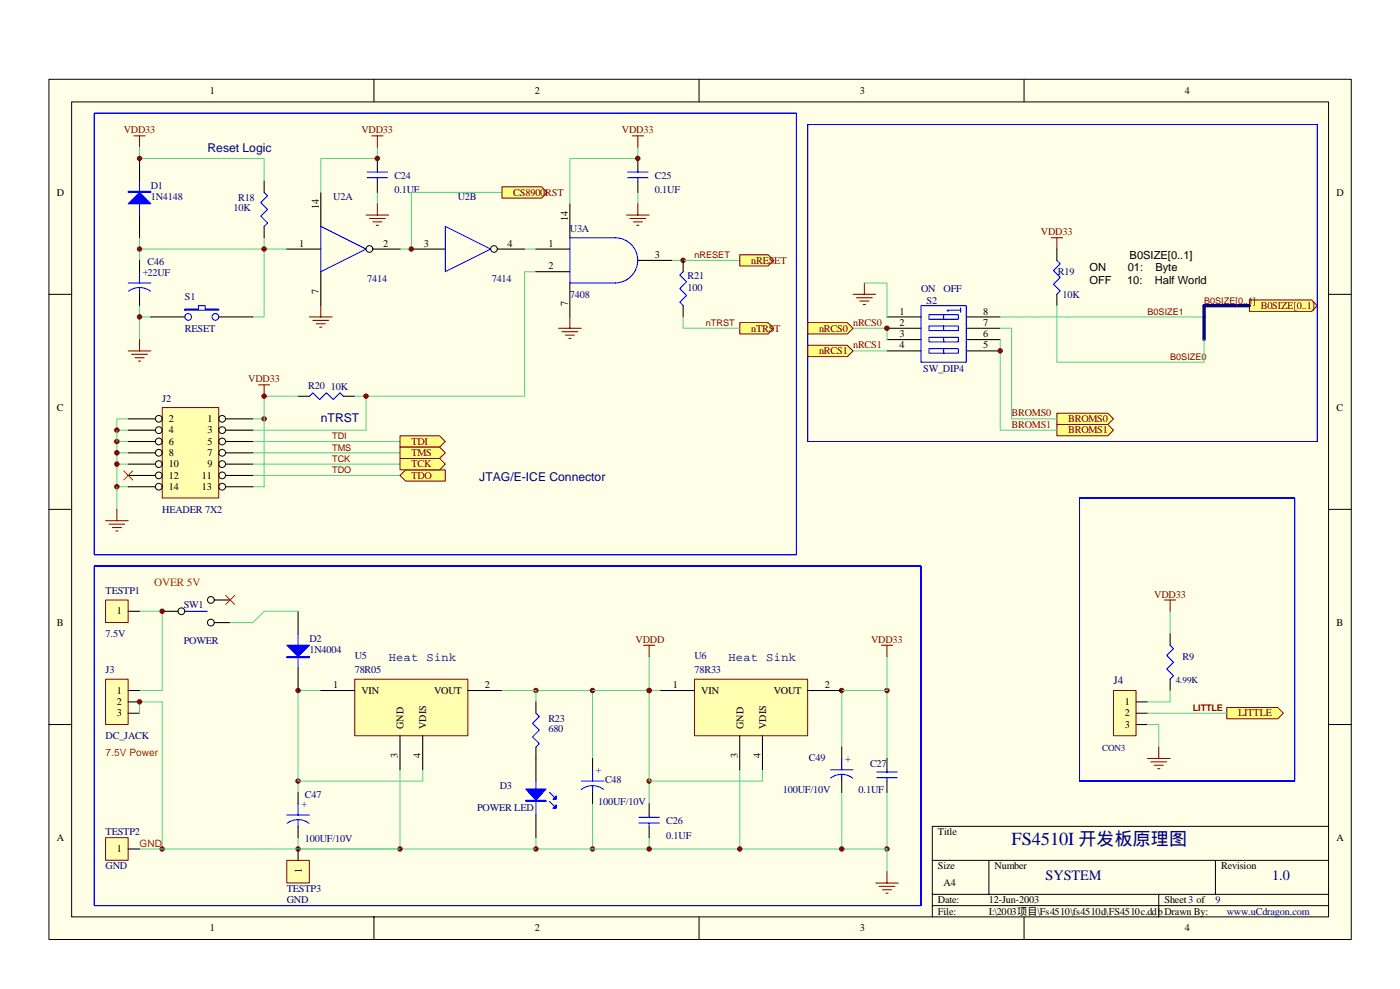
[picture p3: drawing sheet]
<svg xmlns="http://www.w3.org/2000/svg" width="364mm" height="257mm" viewBox="0 0 364 257" stroke-linecap="round" stroke-linejoin="round" font-family="sans-serif">
<path d="M12.7 20.6h338.7v223.7h-338.7z" fill="#ffffe8"/>
<g fill="none" stroke="#000" stroke-width=".26">
<path d="M12.7 20.6h338.7v223.7h-338.7zM18.6 26.5h326.9v211.9h-326.9zM97.2 20.6v5.9M181.8 20.6v5.9M266.3 20.6v5.9M12.7 76.5h5.9M345.5 76.5h5.9M12.7 132.5h5.9M345.5 132.5h5.9M12.7 188.4h5.9M345.5 188.4h5.9M345.5 214.9h-103.1v23.5"/>
<path d="M97.2 238.4v5.9M181.8 238.4v5.9M242.4 223.7h103.1M242.4 232.6h103.1M242.4 235.5h103.1M257.2 223.7v8.9M266.3 238.4v5.9M301.3 232.6v5.8M316.1 223.7v8.9"/>
</g>
<g fill="none" stroke="#5cd482" stroke-width=".28">
<path d="M98.1 38.3v2.9M165.9 38.3v2.9M68.7 44.2v2.9M98.1 50v3M165.9 50v3M36.3 64.8h38.3M36.3 61.8v5.9M36.3 79.5v8.8M68.7 61.8v20.6h-3M104 64.8h3M136.4 64.8h3M136.4 70.7h3"/>
<path d="M174.7 67.7h17.7M36.3 82.4h2.9M30.4 114.8h2.9M30.4 117.8h2.9M30.4 111.9h2.9M33.3 108.9h-2.9v23.6M65.7 108.9h3v17.7h-3M65.7 114.8h38.3M65.7 117.8h38.3M65.7 111.9h29.5M30.4 126.6h2.9M30.4 120.7h2.9"/>
<path d="M65.7 120.7h38.3M65.7 123.6h38.3M36.3 159h5.9v20.6h-5.9M83.4 179.6h-5.9v23.5h32.4v-2.9M154.1 179.6v17.6M168.8 170.7v32.4h29.5v-2.9M171.8 179.6h-32.4v2.9M230.7 179.6h-11.8v14.7M230.7 170.7v26.5M36.3 182.5h5.9v38.3h-5.9M77.5 203.1v3M77.5 217.8v3"/>
<path d="M104 200.2v20.6M139.4 217.8v3h14.7M154.1 209v11.8M168.8 217.8v3h-14.7M168.8 203.1v5.9M192.4 200.2v20.6h26.5M218.9 206.1v14.7M230.7 206.1v20.6M68.7 220.8h70.7M168.8 220.8h23.6M218.9 220.8h11.8"/>
</g>
<g fill="#800000" stroke="#800000" stroke-width=".26">
<circle cx="68.7" cy="64.8" r=".57"/>
<circle cx="36.3" cy="64.7" r=".57"/>
<circle cx="68.7" cy="108.9" r=".58"/>
<circle cx="30.4" cy="111.9" r=".58"/>
<circle cx="30.4" cy="114.8" r=".58"/>
<circle cx="30.4" cy="117.7" r=".58"/>
<circle cx="30.4" cy="126.6" r=".58"/>
<circle cx="30.4" cy="120.7" r=".58"/>
<circle cx="36.3" cy="82.4" r=".58"/>
<circle cx="218.9" cy="179.6" r=".57"/>
<circle cx="154.1" cy="220.8" r=".57"/>
<circle cx="168.8" cy="203.1" r=".58"/>
<circle cx="168.8" cy="220.8" r=".57"/>
<circle cx="230.7" cy="179.6" r=".57"/>
<circle cx="230.7" cy="220.8" r=".57"/>
<circle cx="177.6" cy="67.7" r=".58"/>
<circle cx="168.8" cy="179.6" r=".57"/>
<circle cx="139.4" cy="179.6" r=".57"/>
<circle cx="139.4" cy="220.8" r=".57"/>
<circle cx="154.1" cy="179.6" r=".57"/>
<circle cx="104" cy="220.8" r=".57"/>
<circle cx="42.2" cy="220.8" r=".57"/>
<circle cx="77.5" cy="220.8" r=".57"/>
<circle cx="77.5" cy="203.1" r=".58"/>
<circle cx="77.5" cy="179.6" r=".57"/>
</g>
<path d="M139.4 185.5l.9 .8-1.8 1.8 1.8 1.8-1.8 1.7 1.8 1.8-.9 .9M218.9 197.2v3M215.9 200.2h5.9M216 202.3a4.7 4.7 0 0 1 5.7 0M218.9 201.4v1.7" fill="none" stroke="#00f" stroke-width=".28"/>
<path d="M139.4 182.5v3M139.4 194.3v2.9M218.9 194.3v2.9M218.9 203.1v3" fill="none" stroke="#000" stroke-width=".28"/>
<path d="M42.2 106h14.7v23.5h-14.7z" fill="#ffffb0"/>
<path d="M42.2 106h14.7v23.5h-14.7z" fill="none" stroke="#800000" stroke-width=".26"/>
<g fill="none" stroke="#000" stroke-width=".26">
<circle cx="41.3" cy="111.9" r=".88"/>
<circle cx="41.3" cy="114.8" r=".88"/>
<circle cx="41.3" cy="117.7" r=".88"/>
<circle cx="41.3" cy="108.9" r=".88"/>
<circle cx="57.8" cy="111.9" r=".88"/>
<circle cx="57.8" cy="114.8" r=".88"/>
<circle cx="57.8" cy="117.7" r=".88"/>
<circle cx="57.8" cy="108.9" r=".88"/>
<circle cx="41.3" cy="126.6" r=".88"/>
<circle cx="41.3" cy="123.6" r=".88"/>
<circle cx="41.3" cy="120.7" r=".88"/>
<circle cx="57.8" cy="123.6" r=".88"/>
<circle cx="57.8" cy="126.6" r=".88"/>
<circle cx="57.8" cy="120.7" r=".88"/>
</g>
<g fill="none" stroke="#000" stroke-width=".28">
<path d="M33.3 108.9h7.1M33.3 111.9h7.1M33.3 114.8h7.1M33.3 117.8h7.1M58.7 108.9h7M58.7 111.9h7M58.7 114.8h7M58.7 117.8h7M33.3 120.7h7.1M33.3 123.6h7.1M33.3 126.6h7.1M58.7 120.7h7"/>
<path d="M58.7 123.6h7M58.7 126.6h7"/>
</g>
<path d="M180.6 176.6h29.4v14.7h-29.4z" fill="#ffffb0"/>
<path d="M180.6 176.6h29.4v14.7h-29.4z" fill="none" stroke="#800000" stroke-width=".26"/>
<path d="M39.2 82.4h8.9M56.9 82.4h8.8M171.8 179.6h8.8M210 179.6h8.9M192.4 191.3v8.9M198.3 191.3v8.9" fill="none" stroke="#000" stroke-width=".28"/>
<g fill="none" stroke="#00f" stroke-width=".28">
<path d="M48.1 80.4h3.5v-.9h1.8v.9h3.5v.3h-8.8z"/>
<circle cx="48.9" cy="82.4" r=".87"/>
<circle cx="56" cy="82.4" r=".87"/>
</g>
<path d="M27.5 156h5.8v5.9h-5.8z" fill="#ffffb0"/>
<path d="M27.5 156h5.8v5.9h-5.8z" fill="none" stroke="#800000" stroke-width=".26"/>
<path d="M33.3 159h3M77.5 206.1v2.9M77.5 214.9v2.9" fill="none" stroke="#000" stroke-width=".28"/>
<path d="M74.6 211.9h5.9M74.6 214.1a4.7 4.7 0 0 1 5.8 0M77.5 209v2.9M77.5 213.1v1.8" fill="none" stroke="#00f" stroke-width=".28"/>
<path d="M27.5 217.8h5.8v5.9h-5.8z" fill="#ffffb0"/>
<path d="M27.5 217.8h5.8v5.9h-5.8z" fill="none" stroke="#800000" stroke-width=".26"/>
<path d="M68.7 47.1v2.9M68.7 58.9v2.9M148.2 53v8.8M139.4 64.8h8.8M139.4 70.7h8.8M148.2 73.6v8.8M165.9 67.7h8.8M230.7 197.2v3M230.7 203.1v3M33.3 220.8h3" fill="none" stroke="#000" stroke-width=".28"/>
<path d="M68.7 50l.9 .9-1.8 1.8 1.8 1.8-1.8 1.7 1.8 1.8-.9 .9M160 61.8a5.9 5.9 0 0 1 5.8 5.9 5.9 5.9 0 0 1-5.8 5.9M160 61.8h-11.8v11.8h11.8M228 202.2h5.3M228 200.8h5.3M230.7 200.2v.6M230.7 202.2v.9" fill="none" stroke="#00f" stroke-width=".28"/>
<path d="M27.5 176.6h5.8v11.8h-5.8z" fill="#ffffb0"/>
<path d="M27.5 176.6h5.8v11.8h-5.8z" fill="none" stroke="#800000" stroke-width=".26"/>
<path d="M165.9 41.2v3M165.9 47.1v2.9M33.3 179.6h3M33.3 182.5h3M33.3 185.5h3" fill="none" stroke="#000" stroke-width=".28"/>
<path d="M163.2 46.2h5.3M163.2 44.7h5.3M165.9 44.2v.5M165.9 46.2v.9" fill="none" stroke="#00f" stroke-width=".28"/>
<path d="M92.3 176.6h29.4v14.7h-29.4z" fill="#ffffb0"/>
<path d="M92.2 176.6h29.5v14.7h-29.5z" fill="none" stroke="#800000" stroke-width=".26"/>
<g fill="none" stroke="#000" stroke-width=".28">
<path d="M98.1 41.2v3M98.1 47.1v2.9M36.3 67.7v3M36.3 76.5v3M77.5 103h3M89.3 103h2.9M83.4 179.6h8.8M121.7 179.6h8.8M104 191.3v8.9M109.9 191.3v8.9M154.1 197.2v3M154.1 206.1v2.9"/>
<path d="M168.8 209v2.9M168.8 214.9v2.9"/>
</g>
<g fill="none" stroke="#00f" stroke-width=".28">
<path d="M95.5 46.2h5.3M95.5 44.7h5.3M98.1 44.2v.5M98.1 46.2v.9M33.3 73.6h5.9M33.4 75.7a4.7 4.7 0 0 1 5.7 0M36.3 70.7v2.9M36.3 74.8v1.7M80.5 103l.8-.8 1.8 1.7 1.8-1.7 1.8 1.7 1.7-1.7 .9 .8M151.2 203.1h5.8M151.2 205.3a4.7 4.7 0 0 1 5.7 0M154.1 200.2v2.9"/>
<path d="M154.1 204.3v1.8M166.2 214h5.3M166.2 212.5h5.3M168.8 211.9v.6M168.8 214v.9"/>
</g>
<g fill="#ffff80" stroke="#800000" stroke-width=".26">
<path d="M192.4 66.2h7.3l1.5 1.5-1.5 1.5h-7.3z" fill-rule="evenodd"/>
<path d="M104 113.3h10.3l1.5 1.5-1.5 1.5h-10.3z" fill-rule="evenodd"/>
<path d="M104 123.6l1.5-1.4h10.3v2.9h-10.3z" fill-rule="evenodd"/>
<path d="M319 184h13.3l1.4 1.5-1.4 1.4h-13.3z" fill-rule="evenodd"/>
<path d="M324.9 78h16.2l1.5 1.5-1.5 1.5h-16.2z" fill-rule="evenodd"/>
<path d="M104 119.2h10.3l1.5 1.5-1.5 1.5h-10.3z" fill-rule="evenodd"/>
<path d="M104 116.3h10.3l1.5 1.5-1.5 1.4h-10.3z" fill-rule="evenodd"/>
<path d="M192.4 83.9h7.3l1.5 1.5-1.5 1.4h-7.3z" fill-rule="evenodd"/>
</g>
<g fill="none" stroke="#800000" stroke-width=".28">
<path d="M34.8 35.3h3M36.3 35.3v3M96.7 35.3h2.9M98.1 35.3v3M164.4 35.3h2.9M165.9 35.3v3M67.2 100.1h2.9M68.7 100.1v2.9M302.8 156h3M304.3 156v3M167.3 167.8h3M168.8 167.8v2.9"/>
<path d="M229.2 167.8h2.9M230.7 167.8v2.9"/>
</g>
<path d="M304.3 159v5.8M301.3 185.5h17.7" fill="none" stroke="#5cd482" stroke-width=".28"/>
<path d="M304.3 167.8l.9 .9-1.8 1.7 1.8 1.8-1.8 1.8 1.8 1.7-.9 .9" fill="none" stroke="#00f" stroke-width=".28"/>
<path d="M304.3 164.8v3M304.3 176.6v3" fill="none" stroke="#000" stroke-width=".28"/>
<path d="M289.6 179.6h5.8v11.7h-5.8z" fill="#ffffb0"/>
<path d="M289.6 179.6h5.8v11.7h-5.8z" fill="none" stroke="#800000" stroke-width=".26"/>
<g fill="none" stroke="#000" stroke-width=".28">
<path d="M274.8 64.8v2.9M274.8 76.5v3M230.7 82.4h8.8M230.7 85.4h8.8M230.7 88.3h8.8M230.7 91.2h8.8M251.3 82.4h8.8M251.3 85.4h8.8M251.3 88.3h8.8M251.3 91.2h8.8M139.4 197.2v5.9M295.4 182.5h3"/>
<path d="M295.4 185.5h3M295.4 188.4h3M139.4 211.9v5.9"/>
</g>
<path d="M130.5 50h-23.5v14.8M136.4 70.7v32.3h-41.2v8.9M221.8 85.4h8.9v2.9M221.8 91.2h8.9M260.1 82.4h50.1M260.1 88.3v2.9M77.5 103h-8.8v5.9M92.2 103h3M130.5 179.6h8.9M304.3 179.6v2.9h-5.9M298.4 188.4h2.9v5.9M298.4 185.5h2.9" fill="none" stroke="#5cd482" stroke-width=".28"/>
<path d="M324.9 79.5h-11.8v2.9" fill="none" stroke="#000080" stroke-width=".87"/>
<g fill="none" stroke="#00f" stroke-width=".28">
<path d="M239.5 79.5h11.8v14.7h-11.8zM274.8 67.7l.9 .9-1.8 1.8 1.8 1.7-1.8 1.8 1.8 1.7-.9 .9M241.6 81.8h7.6v1.2h-7.6zM241.6 84.8h7.6v1.2h-7.6zM241.6 87.7h7.6v1.2h-7.6zM241.6 90.7h7.6v1.1h-7.6zM245.4 81.8v1.2M245.4 84.8v1.2M245.4 87.7v1.2M245.4 90.7v1.1M249.8 80.7h-3.5l.3 .3M249.8 80.1v1.1"/>
<path d="M139.4 203.1v8.8M142.9 208.4l1.2 1.2M142.9 206.1l1.2 1.1"/>
</g>
<path d="M273.4 61.8h2.9M274.8 61.8v3" fill="none" stroke="#800000" stroke-width=".28"/>
<g fill="#00f" stroke="#00f" stroke-width=".28">
<path d="M136.7 205.2h5.3l-2.6 2.9z" fill-rule="evenodd"/>
<path d="M136.7 208.1h5.3v.3h-5.3z" fill-rule="evenodd"/>
<path d="M144.7 209.3v.9h-.9z" fill-rule="evenodd"/>
<path d="M144.7 206.9v.9h-.9z" fill-rule="evenodd"/>
</g>
<path d="M24.5 29.4h182.6v114.9h-182.6zM210 32.4h132.6v82.4h-132.6zM280.7 129.5h56v73.6h-56zM24.5 147.2h215v88.3h-215z" fill="none" stroke="#00f" stroke-width=".26"/>
<path d="M130.5 48.6h10.3l1.5 1.4-1.5 1.5h-10.3z" fill-rule="evenodd" fill="#ffff80" stroke="#800000" stroke-width=".26"/>
<g fill="#800000" stroke="#800000" stroke-width=".26">
<circle cx="95.2" cy="103" r=".57"/>
<circle cx="218.9" cy="220.8" r=".57"/>
<circle cx="192.4" cy="220.8" r=".57"/>
<circle cx="230.6" cy="85.4" r=".58"/>
<circle cx="68.7" cy="103" r=".57"/>
</g>
<g fill="none" stroke="#800000" stroke-width=".28">
<path d="M95.2 55.9h5.9M96.1 56.8h4.1M97 57.7h2.3M97.8 58.6h.6M98.1 53v2.9M162.9 55.9h5.9M163.8 56.8h4.1M164.7 57.7h2.4M165.6 58.6h.6M165.9 53v2.9M221.8 76.5h5.9M222.7 77.4h4.1"/>
<path d="M223.6 78.3h2.4M224.5 79.2h.6M224.8 73.6v2.9M33.3 91.2h5.9M34.2 92.1h4.2M35.1 93h2.4M36 93.9h.6M36.3 88.3v2.9M27.5 135.4h5.8M28.3 136.3h4.2M29.2 137.2h2.4M30.1 138.1h.6"/>
<path d="M30.4 132.5v2.9M298.4 197.2h5.9M299.3 198.1h4.1M300.2 199h2.3M301.1 199.9h.5M301.3 194.3v2.9M227.7 229.6h5.9M228.6 230.5h4.1M229.5 231.4h2.3M230.4 232.3h.6M230.7 226.7v2.9"/>
</g>
<path d="M310.2 82.4h2.9" fill="none" stroke="#5cd482" stroke-width=".28"/>
<path d="M74.6 223.8h5.8v5.8h-5.8z" fill="#ffffb0"/>
<path d="M74.6 223.7h5.8v5.9h-5.8z" fill="none" stroke="#800000" stroke-width=".26"/>
<path d="M77.5 220.8v2.9" fill="none" stroke="#000" stroke-width=".28"/>
<path d="M32.2 122.4l2.3 2.4M34.5 122.4l-2.3 2.4" fill="none" stroke="#f00" stroke-width=".26"/>
<path d="M224.8 73.6h5.9v8.8" fill="none" stroke="#5cd482" stroke-width=".28"/>
<g fill="#ffff80" stroke="#800000" stroke-width=".26">
<path d="M210 83.9h10.3l1.5 1.5-1.5 1.4h-10.3z" fill-rule="evenodd"/>
<path d="M210 89.8h10.3l1.5 1.4-1.5 1.5h-10.3z" fill-rule="evenodd"/>
<path d="M274.8 107.4h13.3l1.5 1.5-1.5 1.5h-13.3z" fill-rule="evenodd"/>
<path d="M274.8 110.4h13.3l1.5 1.5-1.5 1.4h-13.3z" fill-rule="evenodd"/>
</g>
<path d="M36.3 38.3v2.9h32.4v3M98.1 41.2h-14.7v8.8M165.9 41.2h-17.7v11.8M274.8 79.5v14.7h38.3v-5.9M177.7 82.4v3h14.7M260.1 91.2v20.7h14.7M260.1 85.4h3v23.5h11.7M77.5 159h-8.8l-3 2.9h-5.9M36.3 182.5v3M42.2 220.8h26.5" fill="none" stroke="#5cd482" stroke-width=".28"/>
<g fill="#800000" stroke="#800000" stroke-width=".26">
<circle cx="260.1" cy="91.2" r=".58"/>
<circle cx="98.1" cy="41.2" r=".58"/>
<circle cx="165.9" cy="41.2" r=".58"/>
<circle cx="107" cy="64.7" r=".57"/>
<circle cx="36.3" cy="41.2" r=".58"/>
<circle cx="36.3" cy="182.5" r=".57"/>
<circle cx="42.2" cy="159" r=".58"/>
</g>
<path d="M313.1 82.4v5.9" fill="none" stroke="#000080" stroke-width=".87"/>
<path d="M33.3 49.7h5.9v.3h-5.9zM36.3 47.1v8.8M83.4 58.9l11.8 5.9-11.8 5.9zM115.8 58.9l11.8 5.9-11.8 5.9zM177.7 70.7l-.9 .8 1.7 1.8-1.7 1.8 1.7 1.7-1.7 1.8 .9 .9M48.1 159h5.9M77.5 164.8v8.9" fill="none" stroke="#00f" stroke-width=".28"/>
<g fill="none" stroke="#000" stroke-width=".28">
<path d="M36.3 41.2v5.9M36.3 55.9v5.9M83.4 50v8.9M74.6 64.8h8.8M83.4 70.7v8.8M97 64.8h7M107 64.8h8.8M129.4 64.8h7M177.7 67.7v3M177.7 79.5v2.9M42.2 159h4.1M55.7 156h4.1"/>
<path d="M77.5 159v5.8M55.7 161.9h4.1M77.5 173.7v5.9"/>
</g>
<g fill="none" stroke="#000" stroke-width=".26">
<circle cx="96.1" cy="64.7" r=".88"/>
<circle cx="128.5" cy="64.7" r=".87"/>
<circle cx="47.2" cy="158.9" r=".88"/>
<circle cx="54.8" cy="156" r=".88"/>
<circle cx="54.8" cy="161.9" r=".88"/>
</g>
<path d="M83.4 79.5v2.9M80.5 82.4h5.9M81.3 83.3h4.2M82.2 84.2h2.4M83.1 85.1h.6M145.2 85.4h6M146.1 86.3h4.2M147 87.1h2.4M147.9 88h.6M148.2 82.4v3" fill="none" stroke="#800000" stroke-width=".28"/>
<path d="M33.3 49.9h5.9" fill="none" stroke="#00f" stroke-width=".3"/>
<g fill="#00f" stroke="#00f" stroke-width=".28">
<path d="M33.3 53l3-3 2.9 3z" fill-rule="evenodd"/>
<path d="M74.6 170.7h5.9v.3h-5.9z" fill-rule="evenodd"/>
<path d="M74.6 167.8h5.9l-3 2.9z" fill-rule="evenodd"/>
</g>
<path d="M58.7 154.8l2.3 2.4M61 154.8l-2.3 2.4" fill="none" stroke="#f00" stroke-width=".26"/>
<text font-size="4.8" fill="#000080" x="263.1" y="219.7">FS4510I 开发板原理图</text>
<g font-size="3.7" fill="#000080">
<text x="271.9" y="228.8">SYSTEM</text>
<text x="330.8" y="228.8">1.0</text>
</g>
<g font-size="3.2" fill="#000080">
<text x="54" y="39.6">Reset Logic</text>
<text x="83.4" y="109.7">nTRST</text>
<text x="124.6" y="125">JTAG/E-ICE Connector</text>
</g>
<g font-size="3.1" fill="#000080">
<text x="101.1" y="171.9">Heat Sink</text>
<text x="189.4" y="171.9">Heat Sink</text>
</g>
<g font-size="2.9">
<text x="283.3" y="70.6">ON</text>
<text x="293.3" y="70.6">01:</text>
<text x="293.8" y="67.4">B0SIZE[0..1]</text>
<text x="300.5" y="70.6">Byte</text>
<text x="283.3" y="73.8">OFF</text>
<text x="293.1" y="73.8">10:</text>
<text x="300.3" y="73.8">Half World</text>
</g>
<text font-size="2.9" fill="#f00" x="40.1" y="152.4">OVER 5V</text>
<text font-size="2.9" fill="#000080" x="289.6" y="178">J4</text>
<g font-size="2.7">
<text x="54.5" y="24.4">1</text>
<text x="139.1" y="24.4">2</text>
<text x="223.6" y="24.4">3</text>
<text x="308.1" y="24.4">4</text>
<text x="14.8" y="50.9">D</text>
<text x="347.6" y="50.9">D</text>
<text x="82.9" y="54.5" transform="rotate(-90 82.9 54.5)">14</text>
<text x="147.7" y="57.4" transform="rotate(-90 147.7 57.4)">14</text>
<text x="77.8" y="64.1">1</text>
<text x="99.6" y="64.1">2</text>
<text x="110.2" y="64.1">3</text>
<text x="132" y="64.1">4</text>
<text x="142.6" y="64.1">1</text>
<text x="142.6" y="70">2</text>
<text x="170.3" y="67.1">3</text>
<text x="82.9" y="76.5" transform="rotate(-90 82.9 76.5)">7</text>
<text x="147.7" y="79.5" transform="rotate(-90 147.7 79.5)">7</text>
<text x="233.9" y="81.8">1</text>
<text x="255.7" y="81.8">8</text>
<text x="233.9" y="84.7">2</text>
<text x="233.9" y="87.7">3</text>
<text x="255.7" y="84.7">7</text>
<text x="255.7" y="87.7">6</text>
<text x="233.9" y="90.6">4</text>
<text x="255.7" y="90.6">5</text>
<text x="14.8" y="106.8">C</text>
<text x="347.6" y="106.8">C</text>
<text x="43.9" y="109.7">2</text>
<text x="43.9" y="112.7">4</text>
<text x="54" y="109.7">1</text>
<text x="54" y="112.7">3</text>
<text x="43.9" y="115.6">6</text>
<text x="43.9" y="118.6">8</text>
<text x="54" y="115.6">5</text>
<text x="54" y="118.6">7</text>
<text x="43.9" y="121.5">10</text>
<text x="43.9" y="124.5">12</text>
<text x="52.5" y="124.5">11</text>
<text x="54" y="121.5">9</text>
<text x="43.9" y="127.4">14</text>
<text x="52.5" y="127.4">13</text>
<text x="30.4" y="159.8">1</text>
<text x="14.8" y="162.7">B</text>
<text x="347.6" y="162.7">B</text>
<text x="86.7" y="178.9">1</text>
<text x="126.1" y="178.9">2</text>
<text x="175" y="178.9">1</text>
<text x="214.5" y="178.9">2</text>
<text x="30.4" y="180.4">1</text>
<text x="30.4" y="183.3">2</text>
<text x="94" y="180.4">VIN</text>
<text x="112.9" y="180.4">VOUT</text>
<text x="182.4" y="180.4">VIN</text>
<text x="201.2" y="180.4">VOUT</text>
<text x="292.5" y="183.3">1</text>
<text x="30.4" y="186.3">3</text>
<text x="105" y="189.6" transform="rotate(-90 105 189.6)">GND</text>
<text x="110.9" y="189.6" transform="rotate(-90 110.9 189.6)">VDIS</text>
<text x="193.3" y="189.6" transform="rotate(-90 193.3 189.6)">GND</text>
<text x="199.2" y="189.6" transform="rotate(-90 199.2 189.6)">VDIS</text>
<text x="292.5" y="186.3">2</text>
<text x="292.5" y="189.2">3</text>
<text x="103.5" y="197.2" transform="rotate(-90 103.5 197.2)">3</text>
<text x="109.4" y="197.2" transform="rotate(-90 109.4 197.2)">4</text>
<text x="191.8" y="197.2" transform="rotate(-90 191.8 197.2)">3</text>
<text x="197.7" y="197.2" transform="rotate(-90 197.7 197.2)">4</text>
<text x="14.8" y="218.7">A</text>
<text x="30.4" y="221.6">1</text>
<text x="243.9" y="217.2">Title</text>
<text x="347.6" y="218.7">A</text>
<text x="78.5" y="227" transform="rotate(-90 78.5 227)">1</text>
<text x="243.9" y="226">Size</text>
<text x="258.6" y="226">Number</text>
<text x="317.5" y="226">Revision</text>
<text x="245.4" y="230.4">A4</text>
<text x="243.9" y="234.9">Date:</text>
<text x="243.9" y="237.8">File:</text>
<text x="257.2" y="234.9">12-Jun-2003</text>
<text x="257.2" y="237.8">I:\2003项目\Fs4510\fs4510d\FS4510c.ddbDrawn By:</text>
<text x="302.8" y="234.9">Sheet3 of</text>
<text x="54.5" y="242.2">1</text>
<text x="139.1" y="242.2">2</text>
<text x="223.6" y="242.2">3</text>
<text x="308.1" y="242.2">4</text>
</g>
<g font-size="2.7" fill="#800000">
<text x="32.2" y="34.7">VDD33</text>
<text x="94" y="34.7">VDD33</text>
<text x="161.7" y="34.7">VDD33</text>
<text x="133.5" y="50.9">CS8900RST</text>
<text x="270.7" y="61.2">VDD33</text>
<text x="195.3" y="68.5">nRESET</text>
<text x="327.9" y="80.3">B0SIZE[0..1]</text>
<text x="195.3" y="86.2">nTRST</text>
<text x="213" y="86.2">nRCS0</text>
<text x="221.8" y="84.7">nRCS0</text>
<text x="213" y="92.1">nRCS1</text>
<text x="221.8" y="90.6">nRCS1</text>
<text x="64.6" y="99.4">VDD33</text>
<text x="263.1" y="108.3">BROMS0</text>
<text x="263.1" y="111.2">BROMS1</text>
<text x="277.8" y="109.7">BROMS0</text>
<text x="277.8" y="112.7">BROMS1</text>
<text x="107" y="115.6">TDI</text>
<text x="107" y="118.6">TMS</text>
<text x="107" y="124.5">TDO</text>
<text x="107" y="121.5">TCK</text>
<text x="300.2" y="155.4">VDD33</text>
<text x="165.3" y="167.2">VDDD</text>
<text x="226.5" y="167.2">VDD33</text>
<text x="321.9" y="186.3">LITTLE</text>
</g>
<g font-size="2.7" fill="#000080">
<text x="102.6" y="46.5">C24</text>
<text x="170.3" y="46.5">C25</text>
<text x="39.2" y="49.1">D1</text>
<text x="39.2" y="52">1N4148</text>
<text x="61.9" y="52.3">R18</text>
<text x="86.7" y="52">U2A</text>
<text x="102.6" y="50.3">0.1UF</text>
<text x="119" y="52">U2B</text>
<text x="170.3" y="50.3">0.1UF</text>
<text x="60.7" y="55">10K</text>
<text x="148.2" y="60.3">U3A</text>
<text x="37.2" y="71.5">+22UF</text>
<text x="38.4" y="68.8">C46</text>
<text x="275.1" y="71.5">R19</text>
<text x="48.1" y="78">S1</text>
<text x="95.5" y="73.3">7414</text>
<text x="127.9" y="73.3">7414</text>
<text x="148.2" y="77.4">7408</text>
<text x="178.8" y="72.7">R21</text>
<text x="178.8" y="75.6">100</text>
<text x="239.5" y="75.9">ON</text>
<text x="245.4" y="75.9">OFF</text>
<text x="276.3" y="77.4">10K</text>
<text x="241" y="79.1">S2</text>
<text x="48.1" y="86.2">RESET</text>
<text x="80.2" y="101.2">R20</text>
<text x="86.1" y="101.5">10K</text>
<text x="240.1" y="96.8">SW_DIP4</text>
<text x="42.2" y="104.5">J2</text>
<text x="42.2" y="133.3">HEADER 7X2</text>
<text x="27.5" y="154.5">TESTP1</text>
<text x="47.8" y="158">SW1</text>
<text x="27.5" y="165.7">7.5V</text>
<text x="47.8" y="167.4">POWER</text>
<text x="80.5" y="166.9">D2</text>
<text x="80.5" y="169.8">1N4004</text>
<text x="92.2" y="171.3">U5</text>
<text x="180.6" y="171.3">U6</text>
<text x="307.5" y="171.6">R9</text>
<text x="27.5" y="175.1">J3</text>
<text x="92.2" y="175.1">78R05</text>
<text x="180.6" y="175.1">78R33</text>
<text x="142.6" y="187.8">R23</text>
<text x="142.6" y="190.4">680</text>
<text x="27.5" y="192.2">DC_JACK</text>
<text x="210.3" y="197.8">C49</text>
<text x="155" y="201">+</text>
<text x="157.3" y="203.7">C48</text>
<text x="219.8" y="198.1">+</text>
<text x="226.3" y="199.5">C27</text>
<text x="78.4" y="209.8">+</text>
<text x="79.3" y="207.5">C47</text>
<text x="129.9" y="205.1">D3</text>
<text x="155.6" y="209.3">100UF/10V</text>
<text x="203.6" y="206.3">100UF/10V</text>
<text x="223.3" y="206.3">0.1UF</text>
<text x="124.1" y="211">POWER LED</text>
<text x="173.2" y="214.2">C26</text>
<text x="27.5" y="217.2">TESTP2</text>
<text x="79.3" y="219">100UF/10V</text>
<text x="173.2" y="218.1">0.1UF</text>
<text x="27.5" y="226">GND</text>
<text x="74.6" y="231.9">TESTP3</text>
<text x="74.6" y="234.9">GND</text>
<text x="316.1" y="234.9">9</text>
<text x="319" y="237.8">www.uCdragon.com</text>
</g>
<g font-size="2.6" fill="#f00">
<text x="27.5" y="196.7">7.5V Power</text>
<text x="36.3" y="220.2">GND</text>
</g>
<g font-size="2.4" fill="#800000">
<text x="180.6" y="67.2">nRESET</text>
<text x="298.4" y="81.9">B0SIZE1</text>
<text x="313.1" y="79">B0SIZE[0..1]</text>
<text x="183.5" y="84.8">nTRST</text>
<text x="304.3" y="93.7">B0SIZE0</text>
<text x="86.4" y="114.3">TDI</text>
<text x="86.4" y="117.2">TMS</text>
<text x="86.4" y="120.2">TCK</text>
<text x="86.4" y="123.1">TDO</text>
<text x="310.2" y="184.9">LITTLE</text>
</g>
<g font-size="2.4" fill="#000080">
<text x="305.8" y="177.5">4.99K</text>
<text x="286.6" y="195.2">CON3</text>
</g>
</svg>
